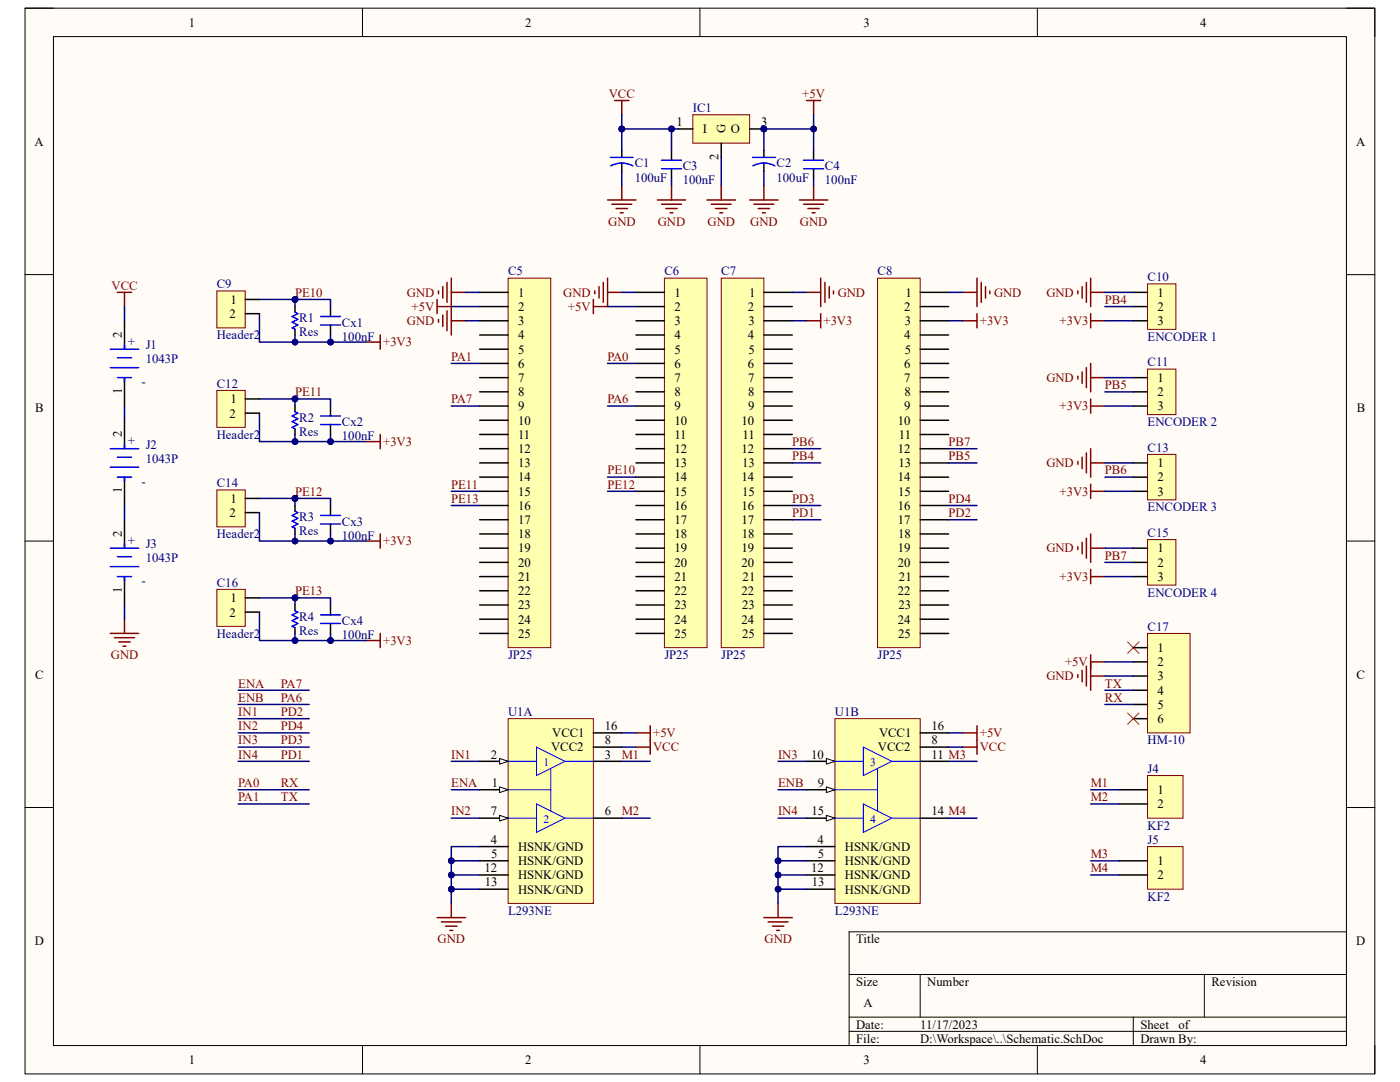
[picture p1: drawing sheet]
<svg xmlns="http://www.w3.org/2000/svg" width="279mm" height="216mm" viewBox="0 0 279 216" stroke-linecap="round" stroke-linejoin="round" font-family="sans-serif">
<path d="M5 1.6h269.4v212.7h-269.4z" fill-rule="evenodd" fill="#fffcf8"/>
<path d="M5 1.6h269.4v212.7h-269.4z" fill="none" stroke="#000" stroke-width=".2"/>
<path d="M10.7 7.3h258v201.3h-258z" fill-rule="evenodd" fill="#fffcf8"/>
<g fill="none" stroke="#000" stroke-width=".2">
<path d="M5 1.6h5.7M10.7 7.3h258v201.3h-258zM72.3 1.6v5.7M139.7 1.6v5.7M207 1.6v5.7M268.7 1.6h5.7v5.7M5 54.8h5.7M268.7 54.8h5.7M5 108h5.7M268.7 108h5.7M5 161.1h5.7M268.7 161.1h5.7"/>
<path d="M169.5 194.4h99.2M183.6 194.4v8.6M240.3 194.4v8.6M268.7 185.9h-99.2v22.7M72.3 208.6v5.7M139.7 208.6v5.7M169.5 203h99.2M169.5 205.8h99.2M207 208.6v5.7M226.2 203v5.6M274.4 208.6v5.7"/>
</g>
<path d="M101.4 55.5h8.5v73.7h-8.5z" fill-rule="evenodd" fill="#ffffb0"/>
<path d="M101.4 55.5h8.5v73.7h-8.5z" fill="none" stroke="#800000" stroke-width=".2"/>
<g fill="none" stroke="#000" stroke-width=".3">
<path d="M95.7 58.3h5.7M95.7 61.2h5.7M95.7 64h5.7M95.7 66.8h5.7M95.7 69.7h5.7M95.7 72.5h5.7M95.7 75.4h5.7M95.7 78.2h5.7M95.7 81h5.7M95.7 83.9h5.7M95.7 86.7h5.7M95.7 89.5h5.7"/>
<path d="M95.7 92.4h5.7M95.7 95.2h5.7M95.7 98h5.7M95.7 100.9h5.7M95.7 103.7h5.7M95.7 106.5h5.7M95.7 109.4h5.7M95.7 112.2h5.7M95.7 115.1h5.7M95.7 117.9h5.7M95.7 120.7h5.7M95.7 123.6h5.7"/>
<path d="M95.7 126.4h5.7"/>
</g>
<path d="M132.6 55.5h8.5v73.7h-8.5z" fill-rule="evenodd" fill="#ffffb0"/>
<path d="M132.6 55.5h8.5v73.7h-8.5z" fill="none" stroke="#800000" stroke-width=".2"/>
<g fill="none" stroke="#000" stroke-width=".3">
<path d="M126.9 58.3h5.7M126.9 61.2h5.7M126.9 64h5.7M126.9 66.8h5.7M126.9 69.7h5.7M126.9 72.5h5.7M126.9 75.4h5.7M126.9 78.2h5.7M126.9 81h5.7M126.9 83.9h5.7M126.9 86.7h5.7M126.9 89.5h5.7"/>
<path d="M126.9 92.4h5.7M126.9 95.2h5.7M126.9 98h5.7M126.9 100.9h5.7M126.9 103.7h5.7M126.9 106.5h5.7M126.9 109.4h5.7M126.9 112.2h5.7M126.9 115.1h5.7M126.9 117.9h5.7M126.9 120.7h5.7M126.9 123.6h5.7"/>
<path d="M126.9 126.4h5.7"/>
</g>
<path d="M175.1 55.5h8.5v73.7h-8.5z" fill-rule="evenodd" fill="#ffffb0"/>
<path d="M175.1 55.5h8.5v73.7h-8.5z" fill="none" stroke="#800000" stroke-width=".2"/>
<g fill="none" stroke="#000" stroke-width=".3">
<path d="M183.6 58.3h5.7M183.6 61.2h5.7M183.6 64h5.7M183.6 66.8h5.7M183.6 69.7h5.7M183.6 72.5h5.7M183.6 75.4h5.7M183.6 78.2h5.7M183.6 81h5.7M183.6 83.9h5.7M183.6 86.7h5.7M183.6 89.5h5.7"/>
<path d="M183.6 92.4h5.7M183.6 95.2h5.7M183.6 98h5.7M183.6 100.9h5.7M183.6 103.7h5.7M183.6 106.5h5.7M183.6 109.4h5.7M183.6 112.2h5.7M183.6 115.1h5.7M183.6 117.9h5.7M183.6 120.7h5.7M183.6 123.6h5.7"/>
<path d="M183.6 126.4h5.7"/>
</g>
<path d="M143.9 55.5h8.5v73.7h-8.5z" fill-rule="evenodd" fill="#ffffb0"/>
<path d="M143.9 55.5h8.5v73.7h-8.5z" fill="none" stroke="#800000" stroke-width=".2"/>
<g fill="none" stroke="#000" stroke-width=".3">
<path d="M152.4 58.3h5.7M152.4 61.2h5.7M152.4 64h5.7M152.4 66.8h5.7M152.4 69.7h5.7M152.4 72.5h5.7M152.4 75.4h5.7M152.4 78.2h5.7M152.4 81h5.7M152.4 83.9h5.7M152.4 86.7h5.7M152.4 89.5h5.7"/>
<path d="M152.4 92.4h5.7M152.4 95.2h5.7M152.4 98h5.7M152.4 100.9h5.7M152.4 103.7h5.7M152.4 106.5h5.7M152.4 109.4h5.7M152.4 112.2h5.7M152.4 115.1h5.7M152.4 117.9h5.7M152.4 120.7h5.7M152.4 123.6h5.7"/>
<path d="M152.4 126.4h5.7"/>
</g>
<path d="M229 56.6h5.7v9.1h-5.7z" fill-rule="evenodd" fill="#ffffb0"/>
<path d="M229 56.6h5.7v9.1h-5.7z" fill="none" stroke="#800000" stroke-width=".2"/>
<path d="M226.2 58.3h2.8M226.2 61.2h2.8M226.2 64h2.8" fill="none" stroke="#000" stroke-width=".3"/>
<path d="M101.4 143.4h17v36.9h-17z" fill-rule="evenodd" fill="#ffffb0"/>
<path d="M101.4 143.4h17v36.9h-17z" fill="none" stroke="#800000" stroke-width=".2"/>
<path d="M95.7 157.6h5.7" fill="none" stroke="#000" stroke-width=".3"/>
<path d="M99.7 157l1.7 .6-1.7 .6z" fill="#f8fcff"/>
<path d="M99.7 157l1.7 .6-1.7 .6z" fill="none" stroke="#000" stroke-width=".2"/>
<path d="M95.7 151.9h5.7" fill="none" stroke="#000" stroke-width=".3"/>
<path d="M99.7 151.3l1.7 .6-1.7 .6z" fill="#f8fcff"/>
<path d="M99.7 151.3l1.7 .6-1.7 .6z" fill="none" stroke="#000" stroke-width=".2"/>
<path d="M118.4 151.9h5.7M95.7 163.3h5.7" fill="none" stroke="#000" stroke-width=".3"/>
<path d="M99.7 162.7l1.7 .6-1.7 .5z" fill="#f8fcff"/>
<path d="M99.7 162.7l1.7 .6-1.7 .5z" fill="none" stroke="#000" stroke-width=".2"/>
<g fill="none" stroke="#000" stroke-width=".3">
<path d="M24.8 64v5.7M24.8 75.4v5.6M24.8 83.9v5.6M24.8 95.2v5.7M24.8 103.7v5.7M24.8 115.1v5.6M118.4 149.1h5.7M118.4 146.2h5.7M95.7 168.9h5.7M95.7 171.8h5.7M95.7 174.6h5.7M95.7 177.4h5.7"/>
<path d="M118.4 163.3h5.7"/>
</g>
<path d="M101.4 151.9h5.7M101.4 157.6h8.5M107.1 149.1l5.6 2.8-5.6 2.8zM109.9 153.3v8.5M112.7 151.9h5.7M101.4 163.3h5.7M107.1 160.4l5.6 2.9-5.6 2.8zM112.7 163.3h5.7" fill="none" stroke="#00f" stroke-width=".2"/>
<g fill="none" stroke="#00f" stroke-width=".3">
<path d="M22 69.7h5.7M22 73.4h5.7M23.4 71.4h2.9M23.4 75.4h2.9M24.8 68.8v.9M24.8 75.4v.8M22 89.5h5.7M22 93.2h5.7M23.4 91.2h2.9M23.4 95.2h2.9M24.8 88.7v.8M24.8 95.2v.8"/>
<path d="M22 109.4h5.7M22 113.1h5.7M23.4 111.1h2.9M23.4 115.1h2.9M24.8 108.5v.9M24.8 115.1v.8"/>
</g>
<g fill="none" stroke="#800000" stroke-width=".3">
<path d="M23.4 58.3h2.9M24.8 58.3v2.9M192.2 64h2.8M195 62.6v2.8M22 126.4h5.7M22.9 127.2h3.9M23.7 128.1h2.3M24.6 128.9h.5M24.8 123.6v2.8M126.9 146.2h2.9M126.9 149.1h2.9M129.8 144.8v5.7"/>
<path d="M87.2 183.1h5.7M88.1 184h4M88.9 184.8h2.3M89.8 185.7h.5M90.1 180.3v2.8"/>
</g>
<path d="M166.6 143.4h17v36.9h-17z" fill-rule="evenodd" fill="#ffffb0"/>
<path d="M166.6 143.4h17v36.9h-17z" fill="none" stroke="#800000" stroke-width=".2"/>
<path d="M161 157.6h5.6" fill="none" stroke="#000" stroke-width=".3"/>
<path d="M164.9 157l1.7 .6-1.7 .6z" fill="#f8fcff"/>
<path d="M164.9 157l1.7 .6-1.7 .6z" fill="none" stroke="#000" stroke-width=".2"/>
<path d="M161 151.9h5.6" fill="none" stroke="#000" stroke-width=".3"/>
<path d="M164.9 151.3l1.7 .6-1.7 .6z" fill="#f8fcff"/>
<path d="M164.9 151.3l1.7 .6-1.7 .6z" fill="none" stroke="#000" stroke-width=".2"/>
<path d="M183.6 151.9h5.7M161 163.3h5.6M183.6 163.3h5.7" fill="none" stroke="#000" stroke-width=".3"/>
<path d="M164.9 162.7l1.7 .6-1.7 .5z" fill="#f8fcff"/>
<path d="M164.9 162.7l1.7 .6-1.7 .5z" fill="none" stroke="#000" stroke-width=".2"/>
<path d="M166.6 151.9h5.7M166.6 157.6h8.5M172.3 149.1l5.7 2.8-5.7 2.8zM175.1 153.3v8.5M178 151.9h5.6M166.6 163.3h5.7M172.3 160.4l5.7 2.9-5.7 2.8zM178 163.3h5.6" fill="none" stroke="#00f" stroke-width=".2"/>
<path d="M183.6 149.1h5.7M183.6 146.2h5.7M161 168.9h5.6M161 171.8h5.6M161 174.6h5.6M161 177.4h5.6" fill="none" stroke="#000" stroke-width=".3"/>
<g fill="none" stroke="#800000" stroke-width=".3">
<path d="M87.2 59.8v2.8M87.5 58.1v.5M88.4 57.2v2.3M89.2 56.4v3.9M90.1 55.5v11.3M90.1 58.3h2.8M118.4 59.8v2.8M118.7 58.1v.5M119.6 57.2v2.3M120.4 56.4v3.9M121.3 58.3h2.8M121.3 55.5v5.7h-2.9"/>
<path d="M161 58.3h2.8M163.8 55.5v5.7M164.6 56.4v3.9M165.5 57.2v2.3M166.3 58.1v.5M192.2 58.3h2.8M195 55.5v5.7M195.8 56.4v3.9M196.7 57.2v2.3M197.5 58.1v.5M215.1 58.1v.5M216 57.2v2.3"/>
<path d="M216.8 56.4v3.9M217.7 58.3h2.8M217.7 55.5v5.7M87.2 61.2h2.9M87.5 63.7v.6M88.4 62.9v2.2M89.2 62v4M90.1 64h2.8M161 64h2.8M163.8 62.6v2.8M217.7 64h2.8M217.7 62.6v2.8"/>
<path d="M192.2 146.2h2.8M192.2 149.1h2.8M195 144.8v5.7M152.5 183.1h5.6M153.3 184h4M154.1 184.8h2.3M155 185.7h.6M155.3 180.3v2.8"/>
</g>
<path d="M229 73.6h5.7v9.1h-5.7z" fill-rule="evenodd" fill="#ffffb0"/>
<path d="M229 73.6h5.7v9.1h-5.7z" fill="none" stroke="#800000" stroke-width=".2"/>
<path d="M226.2 75.4h2.8M226.2 78.2h2.8M226.2 81h2.8" fill="none" stroke="#000" stroke-width=".3"/>
<path d="M215.1 75.1v.5M216 74.2v2.3M216.8 73.4v3.9M217.7 72.5v5.7M217.7 79.6v2.8M217.7 75.4h2.8M217.7 81h2.8" fill="none" stroke="#800000" stroke-width=".3"/>
<path d="M229 90.7h5.7v9h-5.7z" fill-rule="evenodd" fill="#ffffb0"/>
<path d="M229 90.7h5.7v9h-5.7z" fill="none" stroke="#800000" stroke-width=".2"/>
<path d="M226.2 92.4h2.8M226.2 95.2h2.8M226.2 98h2.8" fill="none" stroke="#000" stroke-width=".3"/>
<path d="M215.1 92.1v.5M216 91.2v2.3M216.8 90.4v4M217.7 89.5v5.7M217.7 96.6v2.9M217.7 92.4h2.8M217.7 98h2.8" fill="none" stroke="#800000" stroke-width=".3"/>
<path d="M229 107.7h5.7v9.1h-5.7z" fill-rule="evenodd" fill="#ffffb0"/>
<path d="M229 107.7h5.7v9.1h-5.7z" fill="none" stroke="#800000" stroke-width=".2"/>
<path d="M226.2 109.4h2.8M226.2 112.2h2.8M226.2 115.1h2.8" fill="none" stroke="#000" stroke-width=".3"/>
<g fill="none" stroke="#800000" stroke-width=".3">
<path d="M215.1 109.1v.6M216 108.2v2.3M216.8 107.4v4M217.7 106.5v5.7M217.7 113.6v2.9M217.7 109.4h2.8M217.7 115.1h2.8M215.1 134.6v.6M216 133.8v2.2M216.8 132.9v4M217.7 130.7v7M217.7 132.1h2.8"/>
<path d="M217.7 134.9h2.8"/>
</g>
<path d="M225 128.1l2.3 2.3M227.3 128.1l-2.3 2.3" fill="none" stroke="#f00" stroke-width=".2"/>
<path d="M229 126.4h8.5v19.8h-8.5z" fill-rule="evenodd" fill="#ffffb0"/>
<path d="M229 126.4h8.5v19.8h-8.5z" fill="none" stroke="#800000" stroke-width=".2"/>
<path d="M226.2 129.2h2.8M226.2 132.1h2.8M226.2 134.9h2.8M226.2 137.7h2.8M226.2 140.6h2.8M226.2 143.4h2.8" fill="none" stroke="#000" stroke-width=".3"/>
<path d="M225 142.3l2.3 2.2M227.3 142.3l-2.3 2.2" fill="none" stroke="#f00" stroke-width=".2"/>
<path d="M229 154.7h7.1v8.6h-7.1z" fill-rule="evenodd" fill="#ffffb0"/>
<path d="M229 154.7h7.1v8.6h-7.1z" fill="none" stroke="#800000" stroke-width=".2"/>
<path d="M223.3 157.6h5.7M223.3 160.4h5.7" fill="none" stroke="#000" stroke-width=".3"/>
<path d="M229 168.9h7.1v8.5h-7.1z" fill-rule="evenodd" fill="#ffffb0"/>
<path d="M229 168.9h7.1v8.5h-7.1z" fill="none" stroke="#800000" stroke-width=".2"/>
<path d="M223.3 171.8h5.7M223.3 174.6h5.7" fill="none" stroke="#000" stroke-width=".3"/>
<circle cx="152.4" cy="25.7" r=".57" fill="#000080"/>
<circle cx="152.4" cy="25.7" r=".57" fill="none" stroke="#000080" stroke-width=".2"/>
<path d="M138.3 22.9h11.3v5.7h-11.3z" fill-rule="evenodd" fill="#ffffb0"/>
<path d="M138.3 22.9h11.3v5.7h-11.3z" fill="none" stroke="#800000" stroke-width=".2"/>
<path d="M135.4 25.7h2.9M143.9 28.6v2.8M149.6 25.7h2.8" fill="none" stroke="#000" stroke-width=".3"/>
<circle cx="152.4" cy="25.7" r=".57" fill="#000080"/>
<circle cx="152.4" cy="25.7" r=".57" fill="none" stroke="#000080" stroke-width=".2"/>
<path d="M124.1 30v1.4M124.1 32.8v1.4M134 30v2M134 33.7v2M152.4 30v1.4M152.4 32.8v1.4M162.4 30v2M162.4 33.7v2M58.9 61.2v1.1M58.9 65.7v1.1" fill="none" stroke="#000" stroke-width=".3"/>
<path d="M121.8 31.4h4.6M121.9 33.1a4.5 4.5 0 0 1 4.4 0M132 33.7h4M132 32h4M150.2 31.4h4.5M150.2 33.1a4.5 4.5 0 0 1 4.4 0M160.4 33.7h4M160.4 32h4M58.9 62.3l.5 .3-1.1 .6 1.1 .5-1.1 .6 1.1 .6-1.1 .5 .6 .3" fill="none" stroke="#00f" stroke-width=".3"/>
<g fill="none" stroke="#800000" stroke-width=".3">
<path d="M121.3 39.9h5.6M122.7 20.1h2.8M124.1 20.1v2.8M124.1 37.1v2.8M131.2 39.9h5.6M134 37.1v2.8M141.1 39.9h5.7M143.9 37.1v2.8M149.6 39.9h5.7M152.4 37.1v2.8M159.5 39.9h5.7M161 20.1h2.8"/>
<path d="M162.4 20.1v2.8M162.4 37.1v2.8M122.1 40.8h4M123 41.6h2.2M123.8 42.5h.6M132 40.8h4M132.9 41.6h2.2M133.7 42.5h.6M142 40.8h3.9M142.8 41.6h2.3M143.7 42.5h.5M150.5 40.8h3.9"/>
<path d="M151.3 41.6h2.3M152.2 42.5h.5M160.4 40.8h4M161.2 41.6h2.3M162.1 42.5h.6M73 68.3h2.9M75.9 66.8v2.9"/>
</g>
<circle cx="58.9" cy="59.8" r=".57" fill="#000080"/>
<circle cx="58.9" cy="59.8" r=".57" fill="none" stroke="#000080" stroke-width=".2"/>
<path d="M66 61.2v2M66 64.9v1.9M58.9 81v1.2M58.9 85.6v1.1" fill="none" stroke="#000" stroke-width=".3"/>
<path d="M64 64.9h3.9M64 63.2h3.9M58.9 82.2l.5 .2-1.1 .6 1.1 .6-1.1 .5 1.1 .6-1.1 .6 .6 .3" fill="none" stroke="#00f" stroke-width=".3"/>
<path d="M73.1 88.1h2.8M75.9 86.7v2.8" fill="none" stroke="#800000" stroke-width=".3"/>
<circle cx="58.9" cy="79.6" r=".57" fill="#000080"/>
<circle cx="58.9" cy="79.6" r=".57" fill="none" stroke="#000080" stroke-width=".2"/>
<path d="M66 81v2M66 84.7v2M58.9 100.9v1.1M58.9 105.4v1.1" fill="none" stroke="#000" stroke-width=".3"/>
<path d="M64 84.7h3.9M64 83h3.9M58.9 102l.5 .3-1.1 .6 1.1 .5-1.1 .6 1.1 .6-1.1 .5 .6 .3" fill="none" stroke="#00f" stroke-width=".3"/>
<path d="M73.1 108h2.8M75.9 106.5v2.9" fill="none" stroke="#800000" stroke-width=".3"/>
<circle cx="58.9" cy="99.5" r=".57" fill="#000080"/>
<circle cx="58.9" cy="99.5" r=".57" fill="none" stroke="#000080" stroke-width=".2"/>
<path d="M66 100.9v2M66 104.6v1.9M58.9 120.7v1.2M58.9 125.3v1.1" fill="none" stroke="#000" stroke-width=".3"/>
<path d="M64 104.6h3.9M64 102.9h3.9M58.9 121.9l.5 .2-1.1 .6 1.1 .6-1.1 .5 1.1 .6-1.1 .6 .6 .3" fill="none" stroke="#00f" stroke-width=".3"/>
<path d="M73.1 127.8h2.8M75.9 126.4v2.8" fill="none" stroke="#800000" stroke-width=".3"/>
<circle cx="58.9" cy="119.3" r=".57" fill="#000080"/>
<circle cx="58.9" cy="119.3" r=".57" fill="none" stroke="#000080" stroke-width=".2"/>
<path d="M66 120.7v2M66 124.4v2" fill="none" stroke="#000" stroke-width=".3"/>
<path d="M64 124.4h3.9M64 122.7h3.9" fill="none" stroke="#00f" stroke-width=".3"/>
<path d="M24.8 61.2v2.8M24.8 81v2.9M90.1 81h5.6M121.3 81h5.6M24.8 100.9v2.8M24.8 120.7v2.9M124.1 146.2h2.8M124.1 149.1h2.8M90.1 177.4h5.6" fill="none" stroke="#000080" stroke-width=".3"/>
<circle cx="90.1" cy="177.4" r=".57" fill="#000080"/>
<circle cx="90.1" cy="177.4" r=".57" fill="none" stroke="#000080" stroke-width=".2"/>
<path d="M90.1 174.6h5.6" fill="none" stroke="#000080" stroke-width=".3"/>
<circle cx="90.1" cy="174.6" r=".57" fill="#000080"/>
<circle cx="90.1" cy="174.6" r=".57" fill="none" stroke="#000080" stroke-width=".2"/>
<path d="M90.1 171.8h5.6" fill="none" stroke="#000080" stroke-width=".3"/>
<circle cx="90.1" cy="171.8" r=".57" fill="#000080"/>
<circle cx="90.1" cy="171.8" r=".57" fill="none" stroke="#000080" stroke-width=".2"/>
<path d="M189.3 146.2h2.9M189.3 149.1h2.9M155.3 171.8h5.7" fill="none" stroke="#000080" stroke-width=".3"/>
<circle cx="155.3" cy="171.8" r=".57" fill="#000080"/>
<circle cx="155.3" cy="171.8" r=".57" fill="none" stroke="#000080" stroke-width=".2"/>
<path d="M155.3 174.6h5.7" fill="none" stroke="#000080" stroke-width=".3"/>
<circle cx="155.3" cy="174.6" r=".57" fill="#000080"/>
<circle cx="155.3" cy="174.6" r=".57" fill="none" stroke="#000080" stroke-width=".2"/>
<path d="M155.3 177.4h5.7" fill="none" stroke="#000080" stroke-width=".3"/>
<circle cx="155.3" cy="177.4" r=".57" fill="#000080"/>
<circle cx="155.3" cy="177.4" r=".57" fill="none" stroke="#000080" stroke-width=".2"/>
<g fill="none" stroke="#000080" stroke-width=".3">
<path d="M124.1 25.7v4.3M92.9 58.3h2.8M124.1 58.3h2.8M158.1 58.3h2.9M189.3 58.3h2.9M220.5 58.3h5.7M90.1 61.2h5.6M90.1 72.5h5.6M92.9 64h2.8M121.3 61.2h5.6M121.3 72.5h5.6M158.1 64h2.9"/>
<path d="M189.3 64h2.9M220.5 61.2h5.7M220.5 64h5.7M220.5 75.4h5.7M220.5 78.2h5.7M158.1 92.4h5.7M158.1 89.5h5.7M189.3 92.4h5.7M189.3 89.5h5.7M220.5 81h5.7M220.5 92.4h5.7M220.5 95.2h5.7"/>
<path d="M220.5 98h5.7M158.1 100.9h5.7M158.1 103.7h5.7M189.3 100.9h5.7M189.3 103.7h5.7M220.5 109.4h5.7M220.5 112.2h5.7M220.5 115.1h5.7M47.5 137.7h14.2M220.5 137.7h5.7M220.5 132.1h5.7M220.5 134.9h5.7"/>
<path d="M47.5 157.6h14.2M47.5 151.9h14.2M47.5 140.6h14.2M47.5 143.4h14.2M47.5 146.2h14.2M47.5 149.1h14.2M90.1 157.6h5.6M90.1 151.9h5.6M124.1 151.9h5.7M155.3 157.6h5.7M155.3 151.9h5.7M189.3 151.9h5.7"/>
<path d="M217.7 157.6h5.6M220.5 140.6h5.7M47.5 160.4h14.2M90.1 163.3h5.6M124.1 163.3h5.7M155.3 163.3h5.7M189.3 163.3h5.7M217.7 160.4h5.6M217.7 171.8h5.6M217.7 174.6h5.6"/>
</g>
<circle cx="124.1" cy="25.7" r=".57" fill="#000080"/>
<circle cx="124.1" cy="25.7" r=".57" fill="none" stroke="#000080" stroke-width=".2"/>
<path d="M124.1 34.2v2.9M134 25.7v4.3" fill="none" stroke="#000080" stroke-width=".3"/>
<circle cx="134" cy="25.7" r=".57" fill="#000080"/>
<circle cx="134" cy="25.7" r=".57" fill="none" stroke="#000080" stroke-width=".2"/>
<path d="M134 35.7v1.4M143.9 31.4v5.7M152.4 25.7v4.3" fill="none" stroke="#000080" stroke-width=".3"/>
<circle cx="152.4" cy="25.7" r=".57" fill="#000080"/>
<circle cx="152.4" cy="25.7" r=".57" fill="none" stroke="#000080" stroke-width=".2"/>
<path d="M152.4 25.7h10v4.3M152.4 34.2v2.9M162.4 35.7v1.4" fill="none" stroke="#000080" stroke-width=".3"/>
<circle cx="152.4" cy="25.7" r=".57" fill="#000080"/>
<circle cx="152.4" cy="25.7" r=".57" fill="none" stroke="#000080" stroke-width=".2"/>
<circle cx="162.4" cy="25.7" r=".57" fill="#000080"/>
<circle cx="162.4" cy="25.7" r=".57" fill="none" stroke="#000080" stroke-width=".2"/>
<path d="M162.4 22.9v2.8" fill="none" stroke="#000080" stroke-width=".3"/>
<circle cx="162.4" cy="25.7" r=".57" fill="#000080"/>
<circle cx="162.4" cy="25.7" r=".57" fill="none" stroke="#000080" stroke-width=".2"/>
<path d="M124.1 22.9v2.8" fill="none" stroke="#000080" stroke-width=".3"/>
<circle cx="124.1" cy="25.7" r=".57" fill="#000080"/>
<circle cx="124.1" cy="25.7" r=".57" fill="none" stroke="#000080" stroke-width=".2"/>
<path d="M51.8 59.8h7.1v1.4" fill="none" stroke="#000080" stroke-width=".3"/>
<circle cx="58.9" cy="59.8" r=".57" fill="#000080"/>
<circle cx="58.9" cy="59.8" r=".57" fill="none" stroke="#000080" stroke-width=".2"/>
<path d="M58.9 66.8v1.5" fill="none" stroke="#000080" stroke-width=".3"/>
<circle cx="58.9" cy="68.3" r=".57" fill="#000080"/>
<circle cx="58.9" cy="68.3" r=".57" fill="none" stroke="#000080" stroke-width=".2"/>
<path d="M90.1 98h5.6M121.3 95.2h5.6M121.3 98h5.6M90.1 100.9h5.6M95.7 168.9h-5.6v11.4" fill="none" stroke="#000080" stroke-width=".3"/>
<circle cx="90.1" cy="171.8" r=".57" fill="#000080"/>
<circle cx="90.1" cy="171.8" r=".57" fill="none" stroke="#000080" stroke-width=".2"/>
<circle cx="90.1" cy="174.6" r=".57" fill="#000080"/>
<circle cx="90.1" cy="174.6" r=".57" fill="none" stroke="#000080" stroke-width=".2"/>
<circle cx="90.1" cy="177.4" r=".57" fill="#000080"/>
<circle cx="90.1" cy="177.4" r=".57" fill="none" stroke="#000080" stroke-width=".2"/>
<path d="M161 168.9h-5.7v11.4" fill="none" stroke="#000080" stroke-width=".3"/>
<circle cx="155.3" cy="177.4" r=".57" fill="#000080"/>
<circle cx="155.3" cy="177.4" r=".57" fill="none" stroke="#000080" stroke-width=".2"/>
<circle cx="155.3" cy="174.6" r=".57" fill="#000080"/>
<circle cx="155.3" cy="174.6" r=".57" fill="none" stroke="#000080" stroke-width=".2"/>
<circle cx="155.3" cy="171.8" r=".57" fill="#000080"/>
<circle cx="155.3" cy="171.8" r=".57" fill="none" stroke="#000080" stroke-width=".2"/>
<path d="M124.1 25.7h11.3" fill="none" stroke="#000080" stroke-width=".3"/>
<circle cx="134" cy="25.7" r=".57" fill="#000080"/>
<circle cx="134" cy="25.7" r=".57" fill="none" stroke="#000080" stroke-width=".2"/>
<circle cx="124.1" cy="25.7" r=".57" fill="#000080"/>
<circle cx="124.1" cy="25.7" r=".57" fill="none" stroke="#000080" stroke-width=".2"/>
<path d="M51.8 62.6v5.7h21.2" fill="none" stroke="#000080" stroke-width=".3"/>
<circle cx="66" cy="68.3" r=".57" fill="#000080"/>
<circle cx="66" cy="68.3" r=".57" fill="none" stroke="#000080" stroke-width=".2"/>
<circle cx="58.9" cy="68.3" r=".57" fill="#000080"/>
<circle cx="58.9" cy="68.3" r=".57" fill="none" stroke="#000080" stroke-width=".2"/>
<path d="M58.9 59.8h7.1v1.4" fill="none" stroke="#000080" stroke-width=".3"/>
<circle cx="58.9" cy="59.8" r=".57" fill="#000080"/>
<circle cx="58.9" cy="59.8" r=".57" fill="none" stroke="#000080" stroke-width=".2"/>
<path d="M66 66.8v1.5" fill="none" stroke="#000080" stroke-width=".3"/>
<circle cx="66" cy="68.3" r=".57" fill="#000080"/>
<circle cx="66" cy="68.3" r=".57" fill="none" stroke="#000080" stroke-width=".2"/>
<path d="M51.8 79.6h7.1v1.4" fill="none" stroke="#000080" stroke-width=".3"/>
<circle cx="58.9" cy="79.6" r=".57" fill="#000080"/>
<circle cx="58.9" cy="79.6" r=".57" fill="none" stroke="#000080" stroke-width=".2"/>
<path d="M58.9 86.7v1.4" fill="none" stroke="#000080" stroke-width=".3"/>
<circle cx="58.9" cy="88.1" r=".57" fill="#000080"/>
<circle cx="58.9" cy="88.1" r=".57" fill="none" stroke="#000080" stroke-width=".2"/>
<path d="M51.8 82.4v5.7h21.3" fill="none" stroke="#000080" stroke-width=".3"/>
<circle cx="66" cy="88.1" r=".57" fill="#000080"/>
<circle cx="66" cy="88.1" r=".57" fill="none" stroke="#000080" stroke-width=".2"/>
<circle cx="58.9" cy="88.1" r=".57" fill="#000080"/>
<circle cx="58.9" cy="88.1" r=".57" fill="none" stroke="#000080" stroke-width=".2"/>
<path d="M58.9 79.6h7.1v1.4" fill="none" stroke="#000080" stroke-width=".3"/>
<circle cx="58.9" cy="79.6" r=".57" fill="#000080"/>
<circle cx="58.9" cy="79.6" r=".57" fill="none" stroke="#000080" stroke-width=".2"/>
<path d="M66 86.7v1.4" fill="none" stroke="#000080" stroke-width=".3"/>
<circle cx="66" cy="88.1" r=".57" fill="#000080"/>
<circle cx="66" cy="88.1" r=".57" fill="none" stroke="#000080" stroke-width=".2"/>
<path d="M51.8 99.5h7.1v1.4" fill="none" stroke="#000080" stroke-width=".3"/>
<circle cx="58.9" cy="99.5" r=".57" fill="#000080"/>
<circle cx="58.9" cy="99.5" r=".57" fill="none" stroke="#000080" stroke-width=".2"/>
<path d="M58.9 106.5v1.5" fill="none" stroke="#000080" stroke-width=".3"/>
<circle cx="58.9" cy="108" r=".57" fill="#000080"/>
<circle cx="58.9" cy="108" r=".57" fill="none" stroke="#000080" stroke-width=".2"/>
<path d="M58.9 99.5h7.1v1.4" fill="none" stroke="#000080" stroke-width=".3"/>
<circle cx="58.9" cy="99.5" r=".57" fill="#000080"/>
<circle cx="58.9" cy="99.5" r=".57" fill="none" stroke="#000080" stroke-width=".2"/>
<path d="M66 106.5v1.5" fill="none" stroke="#000080" stroke-width=".3"/>
<circle cx="66" cy="108" r=".57" fill="#000080"/>
<circle cx="66" cy="108" r=".57" fill="none" stroke="#000080" stroke-width=".2"/>
<path d="M51.8 119.3h7.1v1.4" fill="none" stroke="#000080" stroke-width=".3"/>
<circle cx="58.9" cy="119.3" r=".57" fill="#000080"/>
<circle cx="58.9" cy="119.3" r=".57" fill="none" stroke="#000080" stroke-width=".2"/>
<path d="M58.9 126.4v1.4" fill="none" stroke="#000080" stroke-width=".3"/>
<circle cx="58.9" cy="127.8" r=".57" fill="#000080"/>
<circle cx="58.9" cy="127.8" r=".57" fill="none" stroke="#000080" stroke-width=".2"/>
<path d="M51.8 122.1v5.7h21.3" fill="none" stroke="#000080" stroke-width=".3"/>
<circle cx="66" cy="127.8" r=".57" fill="#000080"/>
<circle cx="66" cy="127.8" r=".57" fill="none" stroke="#000080" stroke-width=".2"/>
<circle cx="58.9" cy="127.8" r=".57" fill="#000080"/>
<circle cx="58.9" cy="127.8" r=".57" fill="none" stroke="#000080" stroke-width=".2"/>
<path d="M58.9 119.3h7.1v1.4" fill="none" stroke="#000080" stroke-width=".3"/>
<circle cx="58.9" cy="119.3" r=".57" fill="#000080"/>
<circle cx="58.9" cy="119.3" r=".57" fill="none" stroke="#000080" stroke-width=".2"/>
<path d="M66 126.4v1.4" fill="none" stroke="#000080" stroke-width=".3"/>
<circle cx="66" cy="127.8" r=".57" fill="#000080"/>
<circle cx="66" cy="127.8" r=".57" fill="none" stroke="#000080" stroke-width=".2"/>
<path d="M51.8 102.3v5.7h21.3" fill="none" stroke="#000080" stroke-width=".3"/>
<circle cx="66" cy="108" r=".57" fill="#000080"/>
<circle cx="66" cy="108" r=".57" fill="none" stroke="#000080" stroke-width=".2"/>
<circle cx="58.9" cy="108" r=".57" fill="#000080"/>
<circle cx="58.9" cy="108" r=".57" fill="none" stroke="#000080" stroke-width=".2"/>
<path d="M43.3 58.1h5.6v7.3h-5.6z" fill-rule="evenodd" fill="#ffffb0"/>
<path d="M43.3 58.1h5.6v7.3h-5.6z" fill="none" stroke="#800000" stroke-width=".2"/>
<path d="M48.9 59.8h2.9M48.9 62.6h2.9" fill="none" stroke="#000" stroke-width=".3"/>
<path d="M43.3 77.9h5.6v7.4h-5.6z" fill-rule="evenodd" fill="#ffffb0"/>
<path d="M43.3 77.9h5.6v7.4h-5.6z" fill="none" stroke="#800000" stroke-width=".2"/>
<path d="M48.9 79.6h2.9M48.9 82.4h2.9" fill="none" stroke="#000" stroke-width=".3"/>
<path d="M43.3 97.8h5.6v7.3h-5.6z" fill-rule="evenodd" fill="#ffffb0"/>
<path d="M43.3 97.8h5.6v7.3h-5.6z" fill="none" stroke="#800000" stroke-width=".2"/>
<path d="M48.9 99.5h2.9M48.9 102.3h2.9" fill="none" stroke="#000" stroke-width=".3"/>
<path d="M43.3 117.6h5.6v7.4h-5.6z" fill-rule="evenodd" fill="#ffffb0"/>
<path d="M43.3 117.6h5.6v7.4h-5.6z" fill="none" stroke="#800000" stroke-width=".2"/>
<path d="M48.9 119.3h2.9M48.9 122.1h2.9" fill="none" stroke="#000" stroke-width=".3"/>
<g font-size="2.5">
<text x="37.7" y="5.3">1</text>
<text x="104.8" y="5.3">2</text>
<text x="172.3" y="5.3">3</text>
<text x="239.5" y="5.3">4</text>
<text x="6.9" y="29.1">A</text>
<text x="135" y="25.2">1</text>
<text x="140.3" y="26.6">I</text>
<text x="144.8" y="26.6" transform="rotate(-90 144.8 26.6)">G</text>
<text x="145.9" y="26.6">O</text>
<text x="151.9" y="25.2">3</text>
<text x="270.6" y="29.1">A</text>
<text x="143.4" y="32" transform="rotate(-90 143.4 32)">2</text>
<text x="103.4" y="59.2">1</text>
<text x="134.6" y="59.2">1</text>
<text x="149.5" y="59.2">1</text>
<text x="180.7" y="59.2">1</text>
<text x="231" y="59.2">1</text>
<text x="45.8" y="63.5">2</text>
<text x="46" y="60.6">1</text>
<text x="103.4" y="62.1">2</text>
<text x="103.4" y="64.9">3</text>
<text x="134.6" y="62.1">2</text>
<text x="134.6" y="64.9">3</text>
<text x="149.3" y="62.1">2</text>
<text x="149.4" y="64.9">3</text>
<text x="180.5" y="62.1">2</text>
<text x="180.6" y="64.9">3</text>
<text x="231" y="62.1">2</text>
<text x="231" y="64.9">3</text>
<text x="24.3" y="67.4" transform="rotate(-90 24.3 67.4)">2</text>
<text x="103.4" y="67.7">4</text>
<text x="103.4" y="70.6">5</text>
<text x="134.6" y="67.7">4</text>
<text x="134.6" y="70.6">5</text>
<text x="149.3" y="67.7">4</text>
<text x="149.4" y="70.6">5</text>
<text x="180.5" y="67.7">4</text>
<text x="180.6" y="70.6">5</text>
<text x="103.4" y="73.4">6</text>
<text x="103.4" y="76.2">7</text>
<text x="134.6" y="73.4">6</text>
<text x="134.6" y="76.2">7</text>
<text x="149.3" y="73.4">6</text>
<text x="149.3" y="76.2">7</text>
<text x="180.5" y="73.4">6</text>
<text x="180.5" y="76.2">7</text>
<text x="231" y="76.2">1</text>
<text x="7" y="82.3">B</text>
<text x="24.3" y="78.6" transform="rotate(-90 24.3 78.6)">1</text>
<text x="45.8" y="83.3">2</text>
<text x="46" y="80.5">1</text>
<text x="103.4" y="79">8</text>
<text x="103.4" y="81.9">9</text>
<text x="134.6" y="79">8</text>
<text x="134.6" y="81.9">9</text>
<text x="149.3" y="79">8</text>
<text x="149.3" y="81.9">9</text>
<text x="180.5" y="81.9">9</text>
<text x="180.5" y="79">8</text>
<text x="231" y="79">2</text>
<text x="231" y="81.9">3</text>
<text x="270.8" y="82.3">B</text>
<text x="24.3" y="87.2" transform="rotate(-90 24.3 87.2)">2</text>
<text x="103.4" y="84.7">10</text>
<text x="103.4" y="87.5">11</text>
<text x="134.6" y="84.7">10</text>
<text x="134.6" y="87.5">11</text>
<text x="148" y="84.7">10</text>
<text x="148.2" y="87.5">11</text>
<text x="179.2" y="84.7">10</text>
<text x="179.4" y="87.5">11</text>
<text x="103.4" y="90.4">12</text>
<text x="103.4" y="93.2">13</text>
<text x="134.6" y="90.4">12</text>
<text x="134.6" y="93.2">13</text>
<text x="148" y="90.4">12</text>
<text x="148.1" y="93.2">13</text>
<text x="179.2" y="90.4">12</text>
<text x="179.3" y="93.2">13</text>
<text x="231" y="93.2">1</text>
<text x="24.3" y="98.4" transform="rotate(-90 24.3 98.4)">1</text>
<text x="46" y="100.3">1</text>
<text x="103.4" y="96.1">14</text>
<text x="103.4" y="98.9">15</text>
<text x="103.4" y="101.7">16</text>
<text x="134.6" y="96.1">14</text>
<text x="134.6" y="98.9">15</text>
<text x="134.6" y="101.7">16</text>
<text x="148" y="96.1">14</text>
<text x="148" y="101.7">16</text>
<text x="148.1" y="98.9">15</text>
<text x="179.2" y="96.1">14</text>
<text x="179.2" y="101.7">16</text>
<text x="179.2" y="98.9">15</text>
<text x="231" y="96.1">2</text>
<text x="231" y="98.9">3</text>
<text x="24.3" y="107.1" transform="rotate(-90 24.3 107.1)">2</text>
<text x="45.8" y="103.2">2</text>
<text x="103.4" y="104.6">17</text>
<text x="103.4" y="107.4">18</text>
<text x="134.6" y="104.6">17</text>
<text x="134.6" y="107.4">18</text>
<text x="148" y="104.6">17</text>
<text x="148" y="107.4">18</text>
<text x="179.2" y="104.6">17</text>
<text x="179.2" y="107.4">18</text>
<text x="103.4" y="110.2">19</text>
<text x="103.4" y="113.1">20</text>
<text x="134.6" y="110.2">19</text>
<text x="134.6" y="113.1">20</text>
<text x="148" y="110.2">19</text>
<text x="148" y="113.1">20</text>
<text x="179.2" y="110.2">19</text>
<text x="179.2" y="113.1">20</text>
<text x="231" y="110.2">1</text>
<text x="231" y="113.1">2</text>
<text x="24.3" y="118.3" transform="rotate(-90 24.3 118.3)">1</text>
<text x="103.4" y="115.9">21</text>
<text x="103.4" y="118.7">22</text>
<text x="134.6" y="115.9">21</text>
<text x="134.6" y="118.7">22</text>
<text x="148" y="118.7">22</text>
<text x="148.2" y="115.9">21</text>
<text x="179.2" y="118.7">22</text>
<text x="179.4" y="115.9">21</text>
<text x="231" y="115.9">3</text>
<text x="45.8" y="123">2</text>
<text x="46" y="120.2">1</text>
<text x="103.4" y="121.6">23</text>
<text x="103.4" y="124.4">24</text>
<text x="134.6" y="121.6">23</text>
<text x="134.6" y="124.4">24</text>
<text x="148" y="124.4">24</text>
<text x="148.1" y="121.6">23</text>
<text x="179.2" y="124.4">24</text>
<text x="179.3" y="121.6">23</text>
<text x="103.4" y="127.3">25</text>
<text x="134.6" y="127.3">25</text>
<text x="148.1" y="127.3">25</text>
<text x="179.2" y="127.3">25</text>
<text x="231" y="130.1">1</text>
<text x="7" y="135.4">C</text>
<text x="231" y="132.9">2</text>
<text x="231" y="135.8">3</text>
<text x="270.7" y="135.4">C</text>
<text x="231" y="138.6">4</text>
<text x="231" y="141.4">5</text>
<text x="110" y="149.9">VCC2</text>
<text x="110.2" y="147.1">VCC1</text>
<text x="120.7" y="148.5">8</text>
<text x="120.7" y="145.7">16</text>
<text x="175.2" y="149.9">VCC2</text>
<text x="175.4" y="147.1">VCC1</text>
<text x="185.9" y="148.5">8</text>
<text x="185.9" y="145.7">16</text>
<text x="231" y="144.3">6</text>
<text x="98" y="151.4">2</text>
<text x="120.7" y="151.4">3</text>
<text x="161.9" y="151.4">10</text>
<text x="185.9" y="151.4">11 M3</text>
<text x="98.2" y="157">1</text>
<text x="163.2" y="157">9</text>
<text x="231" y="158.5">1</text>
<text x="231" y="161.3">2</text>
<text x="98" y="162.7">7</text>
<text x="120.7" y="162.7">6</text>
<text x="162" y="162.7">15</text>
<text x="185.9" y="162.7">14 M4</text>
<text x="98" y="168.4">4</text>
<text x="98" y="171.2">5</text>
<text x="103.4" y="169.8">HSNK/GND</text>
<text x="103.4" y="172.6">HSNK/GND</text>
<text x="163.2" y="168.4">4</text>
<text x="163.2" y="171.2">5</text>
<text x="168.6" y="169.8">HSNK/GND</text>
<text x="168.6" y="172.6">HSNK/GND</text>
<text x="231" y="172.6">1</text>
<text x="96.7" y="174">12</text>
<text x="96.8" y="176.9">13</text>
<text x="103.4" y="175.5">HSNK/GND</text>
<text x="103.4" y="178.3">HSNK/GND</text>
<text x="161.9" y="174">12</text>
<text x="162" y="176.9">13</text>
<text x="168.6" y="175.5">HSNK/GND</text>
<text x="168.6" y="178.3">HSNK/GND</text>
<text x="231" y="175.5">2</text>
<text x="6.9" y="188.6">D</text>
<text x="170.9" y="188.2">Title</text>
<text x="270.7" y="188.6">D</text>
<text x="170.9" y="196.7">Size</text>
<text x="185" y="196.7">Number</text>
<text x="241.8" y="196.7">Revision</text>
<text x="172.3" y="201">A</text>
<text x="170.9" y="205.2">Date:</text>
<text x="170.9" y="208.1">File:</text>
<text x="183.6" y="205.2">11/17/2023</text>
<text x="183.7" y="208.1">D:\Workspace\..\Schematic.SchDoc</text>
<text x="227.6" y="205.2">Sheet</text>
<text x="227.6" y="208.1">Drawn By:</text>
<text x="235.2" y="205.2">of</text>
<text x="37.7" y="212.3">1</text>
<text x="104.8" y="212.3">2</text>
<text x="172.3" y="212.3">3</text>
<text x="239.5" y="212.3">4</text>
</g>
<g font-size="2.5" fill="#800000">
<text x="121.5" y="19.5">VCC</text>
<text x="160.1" y="19.5">+5V</text>
<text x="121.4" y="45">GND</text>
<text x="131.3" y="45">GND</text>
<text x="141.2" y="45">GND</text>
<text x="149.7" y="45">GND</text>
<text x="159.6" y="45">GND</text>
<text x="22.3" y="57.8">VCC</text>
<text x="58.9" y="59.2">PE10</text>
<text x="81.2" y="59.2">GND</text>
<text x="112.4" y="59.2">GND</text>
<text x="167.2" y="59.2">GND</text>
<text x="198.4" y="59.2">GND</text>
<text x="208.8" y="59.2">GND</text>
<text x="81.2" y="64.9">GND</text>
<text x="82.1" y="62.1">+5V</text>
<text x="113.3" y="62.1">+5V</text>
<text x="164.3" y="64.9">+3V3</text>
<text x="195.5" y="64.9">+3V3</text>
<text x="211.5" y="64.9">+3V3</text>
<text x="220.5" y="60.6">PB4</text>
<text x="76.5" y="69.1">+3V3</text>
<text x="90" y="72">PA1</text>
<text x="121.2" y="72">PA0</text>
<text x="208.8" y="76.2">GND</text>
<text x="220.5" y="77.6">PB5</text>
<text x="58.9" y="79">PE11</text>
<text x="90" y="80.5">PA7</text>
<text x="121.2" y="80.5">PA6</text>
<text x="211.5" y="81.9">+3V3</text>
<text x="76.5" y="89">+3V3</text>
<text x="158.1" y="89">PB6</text>
<text x="189.3" y="89">PB7</text>
<text x="121.2" y="94.7">PE10</text>
<text x="158.1" y="91.8">PB4</text>
<text x="189.3" y="91.8">PB5</text>
<text x="208.8" y="93.2">GND</text>
<text x="220.5" y="94.7">PB6</text>
<text x="58.9" y="98.9">PE12</text>
<text x="90" y="97.5">PE11</text>
<text x="90" y="100.3">PE13</text>
<text x="121.2" y="97.5">PE12</text>
<text x="158.1" y="100.3">PD3</text>
<text x="189.3" y="100.3">PD4</text>
<text x="211.5" y="98.9">+3V3</text>
<text x="158.1" y="103.2">PD1</text>
<text x="189.3" y="103.2">PD2</text>
<text x="76.5" y="108.8">+3V3</text>
<text x="208.8" y="110.2">GND</text>
<text x="220.5" y="111.7">PB7</text>
<text x="58.9" y="118.7">PE13</text>
<text x="211.5" y="115.9">+3V3</text>
<text x="22.1" y="131.5">GND</text>
<text x="76.5" y="128.7">+3V3</text>
<text x="47.5" y="137.2">ENA</text>
<text x="56" y="137.2">PA7</text>
<text x="208.8" y="135.8">GND</text>
<text x="212.6" y="132.9">+5V</text>
<text x="220.5" y="137.2">TX</text>
<text x="47.5" y="140">ENB</text>
<text x="47.5" y="142.9">IN1</text>
<text x="56" y="140">PA6</text>
<text x="56" y="142.9">PD2</text>
<text x="220.5" y="140">RX</text>
<text x="47.5" y="145.7">IN2</text>
<text x="47.5" y="148.5">IN3</text>
<text x="56" y="145.7">PD4</text>
<text x="56" y="148.5">PD3</text>
<text x="130.3" y="147.1">+5V</text>
<text x="130.3" y="149.9">VCC</text>
<text x="195.5" y="147.1">+5V</text>
<text x="195.5" y="149.9">VCC</text>
<text x="47.5" y="151.4">IN4</text>
<text x="56" y="151.4">PD1</text>
<text x="90" y="151.4">IN1</text>
<text x="124.1" y="151.4">M1</text>
<text x="155.3" y="151.4">IN3</text>
<text x="47.5" y="157">PA0</text>
<text x="47.5" y="159.9">PA1</text>
<text x="56" y="157">RX</text>
<text x="56" y="159.9">TX</text>
<text x="90" y="157">ENA</text>
<text x="155.3" y="157">ENB</text>
<text x="217.7" y="157">M1</text>
<text x="217.7" y="159.9">M2</text>
<text x="90" y="162.7">IN2</text>
<text x="124.1" y="162.7">M2</text>
<text x="155.3" y="162.7">IN4</text>
<text x="217.7" y="171.2">M3</text>
<text x="217.7" y="174">M4</text>
<text x="87.3" y="188.2">GND</text>
<text x="152.6" y="188.2">GND</text>
</g>
<g font-size="2.5" fill="#000080">
<text x="138.3" y="22.4">IC1</text>
<text x="126.7" y="33.4">C1</text>
<text x="136.3" y="34">C3</text>
<text x="155" y="33.4">C2</text>
<text x="164.6" y="34">C4</text>
<text x="126.7" y="36.2">100uF</text>
<text x="136.3" y="36.8">100nF</text>
<text x="155" y="36.2">100uF</text>
<text x="164.6" y="36.8">100nF</text>
<text x="43.3" y="57.5">C9</text>
<text x="101.4" y="54.9">C5</text>
<text x="132.6" y="54.9">C6</text>
<text x="143.9" y="54.9">C7</text>
<text x="175.1" y="54.9">C8</text>
<text x="229" y="56.1">C10</text>
<text x="59.7" y="64.3">R1</text>
<text x="68.2" y="65.2">Cx1</text>
<text x="25.4" y="67.4" transform="rotate(90 25.4 67.4)">+</text>
<text x="29.1" y="69.7">J1</text>
<text x="43.3" y="67.7">Header2</text>
<text x="59.7" y="67.1">Res</text>
<text x="68.2" y="68">100nF</text>
<text x="229" y="68">ENCODER 1</text>
<text x="29.1" y="72.5">1043P</text>
<text x="29.1" y="75.9" transform="rotate(-180 29.1 75.9)">-</text>
<text x="43.3" y="77.3">C12</text>
<text x="229" y="73.1">C11</text>
<text x="25.4" y="87.2" transform="rotate(90 25.4 87.2)">+</text>
<text x="29.1" y="89.5">J2</text>
<text x="43.3" y="87.5">Header2</text>
<text x="59.7" y="84.2">R2</text>
<text x="59.7" y="87">Res</text>
<text x="68.2" y="85">Cx2</text>
<text x="68.2" y="87.8">100nF</text>
<text x="229" y="85">ENCODER 2</text>
<text x="29.1" y="92.4">1043P</text>
<text x="29.1" y="95.8" transform="rotate(-180 29.1 95.8)">-</text>
<text x="229" y="90.1">C13</text>
<text x="43.3" y="97.2">C14</text>
<text x="25.4" y="107.1" transform="rotate(90 25.4 107.1)">+</text>
<text x="43.3" y="107.4">Header2</text>
<text x="59.7" y="104">R3</text>
<text x="59.7" y="106.8">Res</text>
<text x="68.2" y="104.9">Cx3</text>
<text x="68.2" y="107.7">100nF</text>
<text x="229" y="102">ENCODER 3</text>
<text x="229" y="107.1">C15</text>
<text x="29.1" y="109.4">J3</text>
<text x="29.1" y="112.2">1043P</text>
<text x="29.1" y="115.6" transform="rotate(-180 29.1 115.6)">-</text>
<text x="43.3" y="117.1">C16</text>
<text x="229" y="119">ENCODER 4</text>
<text x="59.7" y="123.9">R4</text>
<text x="68.2" y="124.7">Cx4</text>
<text x="229" y="125.9">C17</text>
<text x="43.3" y="127.3">Header2</text>
<text x="59.7" y="126.7">Res</text>
<text x="68.2" y="127.6">100nF</text>
<text x="101.4" y="131.5">JP25</text>
<text x="132.6" y="131.5">JP25</text>
<text x="143.9" y="131.5">JP25</text>
<text x="175.1" y="131.5">JP25</text>
<text x="101.4" y="142.9">U1A</text>
<text x="166.6" y="142.9">U1B</text>
<text x="229" y="148.5">HM-10</text>
<text x="229" y="154.2">J4</text>
<text x="229" y="165.5">KF2</text>
<text x="229" y="168.4">J5</text>
<text x="229" y="179.7">KF2</text>
<text x="101.4" y="182.5">L293NE</text>
<text x="166.6" y="182.5">L293NE</text>
</g>
<g font-size="2.3" fill="#00f">
<text x="108.5" y="152.8">1</text>
<text x="173.7" y="152.8">3</text>
<text x="108.5" y="164.2">2</text>
<text x="173.7" y="164.2">4</text>
</g>
</svg>
